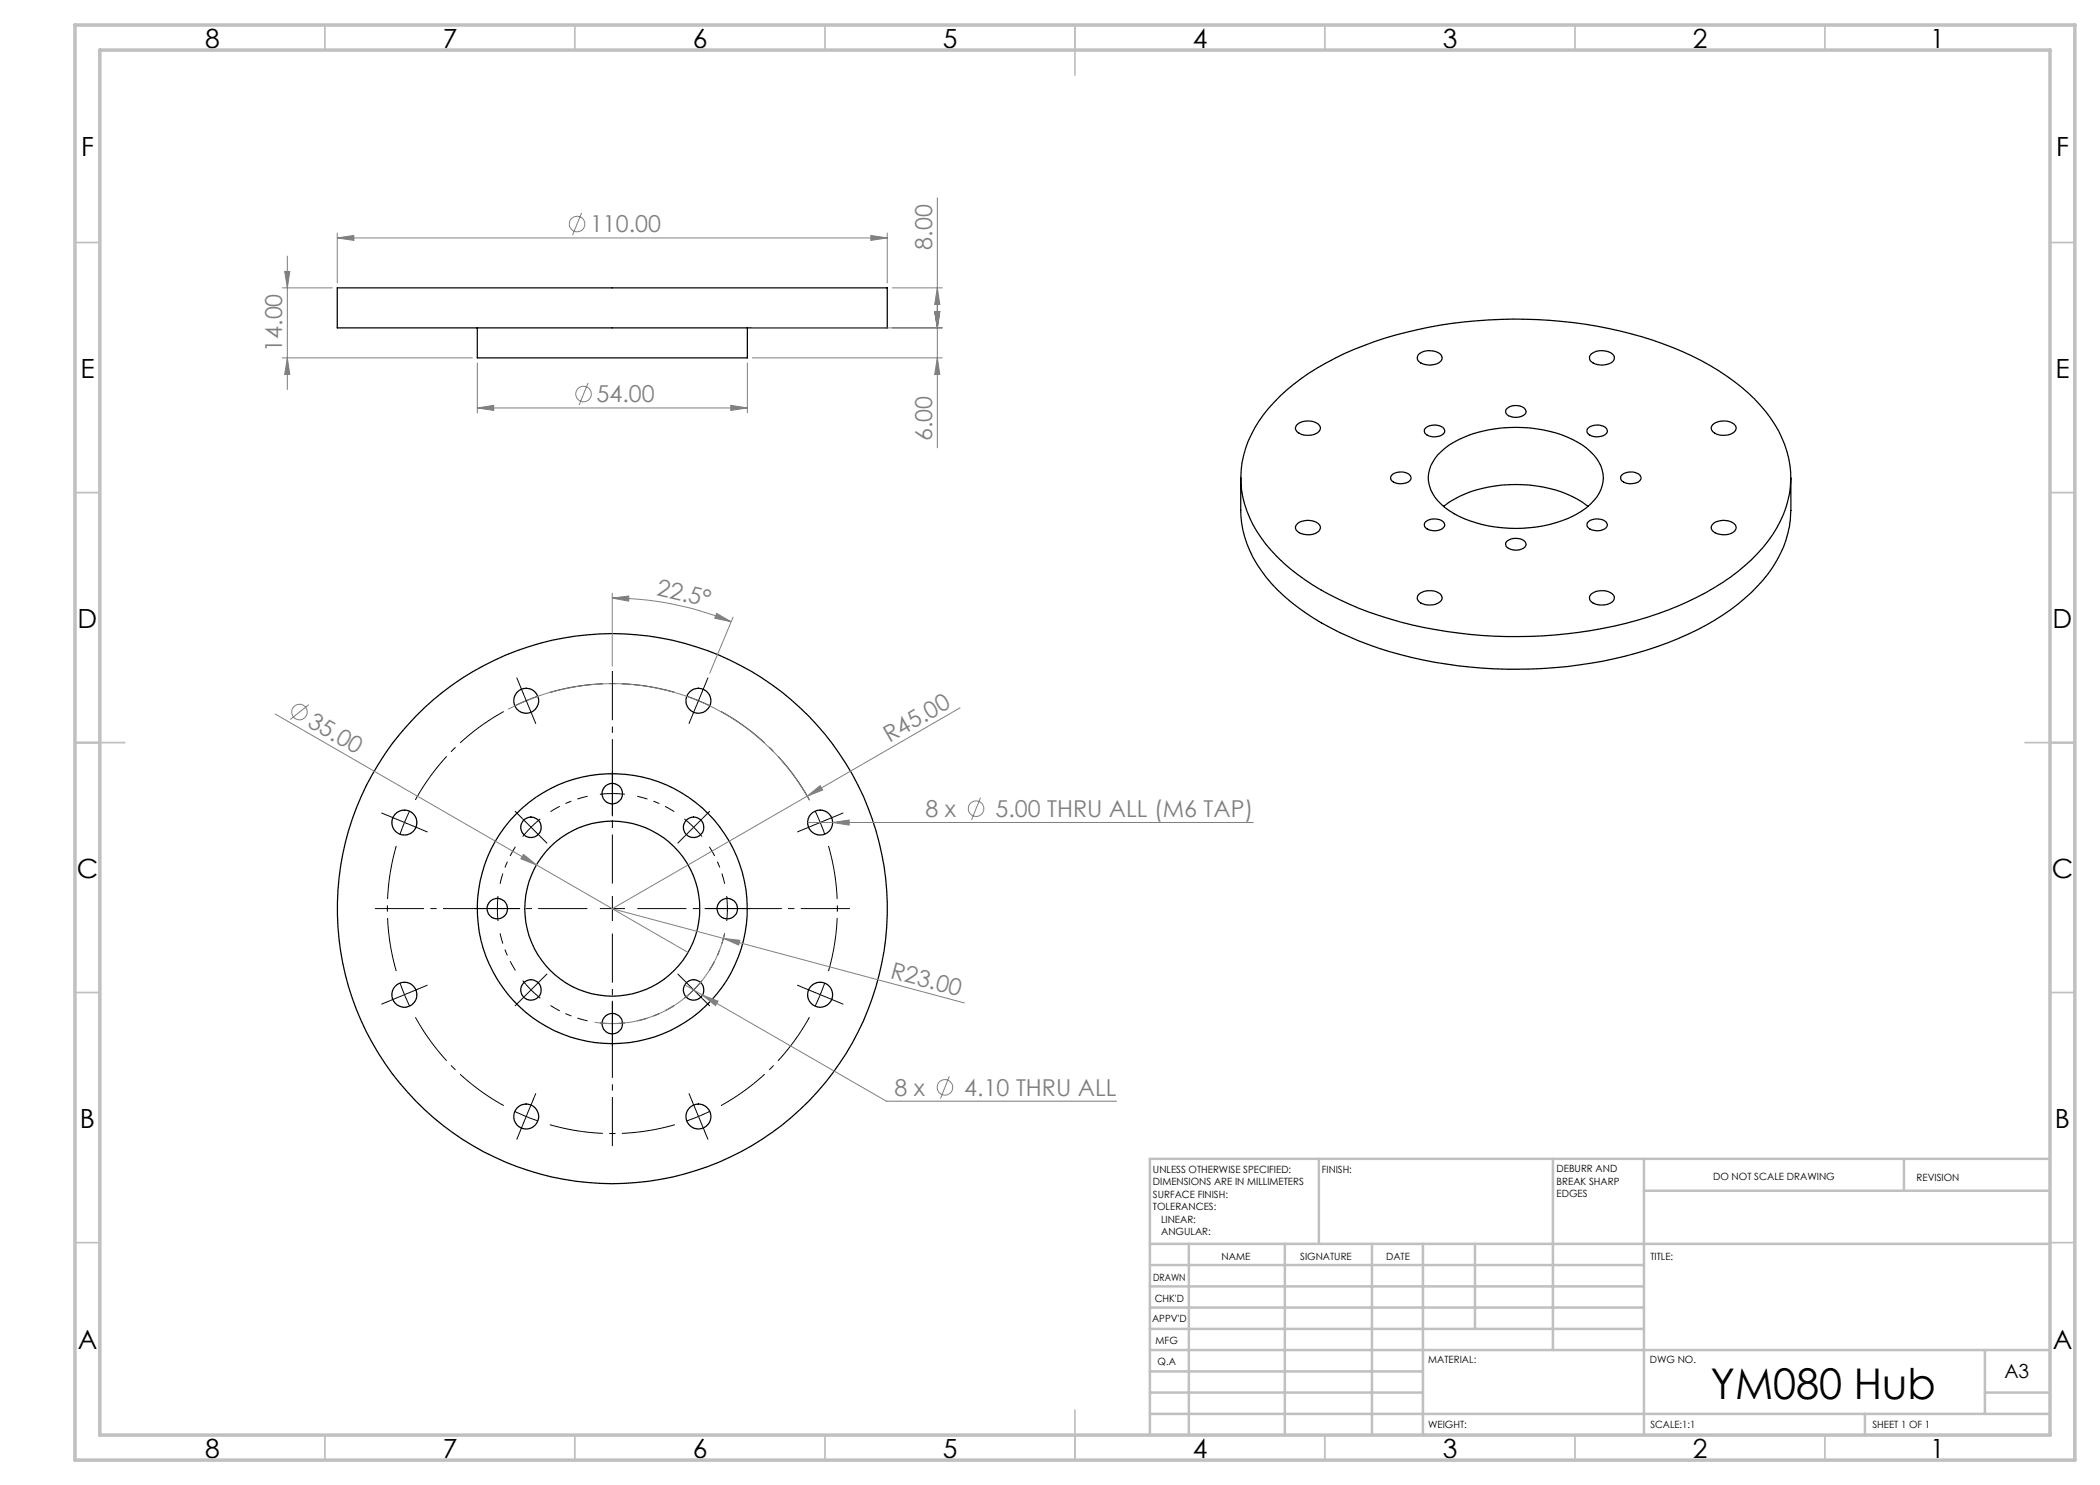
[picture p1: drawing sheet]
<svg xmlns="http://www.w3.org/2000/svg" width="420mm" height="297mm" viewBox="0 0 420 297" stroke-linecap="round" stroke-linejoin="round" font-family="sans-serif">
<g fill="none" stroke="#000" stroke-width=".25">
<path d="M67.5 57.6h109.9v8h-109.9zM95.5 65.6v6h54v-6M256 79.2a53.6 53.6 0 0 1 20.9-11.5 91 91 0 0 1 55.7 1.1 47.8 47.8 0 0 1 19.4 12.2 21.1 21.1 0 0 1 5.9 17.7 24.9 24.9 0 0 1-8.9 14.4 58.2 58.2 0 0 1-24 11.6 90.3 90.3 0 0 1-53.3-3.1 45.3 45.3 0 0 1-18.5-12.7 20 20 0 0 1-3.6-20.6 26.5 26.5 0 0 1 6.4-9.1zM283.7 70.9a3.5 3.5 0 0 1 4.6 .1 1.1 1.1 0 0 1-.8 1.7 3.7 3.7 0 0 1-3.9-.6 1.03 1.03 0 0 1 .1-1.2zM318.1 70.9a3.5 3.5 0 0 1 4.6 .1 1.25 1.25 0 0 1-1.2 1.8 3.4 3.4 0 0 1-3.5-.7 1.03 1.03 0 0 1 .1-1.2zM248.1 95.6v6.5a22.8 22.8 0 0 0 7.3 15.8 51.9 51.9 0 0 0 20.4 11.8 91.2 91.2 0 0 0 55.7-.4 48.2 48.2 0 0 0 21.1-13.3 21.5 21.5 0 0 0 5.6-13.9v-6.5M259.4 85a3.5 3.5 0 0 1 4.5 .1 1.13 1.13 0 0 1-.7 1.6 3.2 3.2 0 0 1-4.1-.8v-.4zM278.5 94.9a2.69 2.69 0 0 1 3.7 .4 1.17 1.17 0 0 1-1.3 1.4 2.22 2.22 0 0 1-2.8-1v-.3zM285.2 85.5a2.69 2.69 0 0 1 3.7 .4 1.17 1.17 0 0 1-1.2 1.4 2.22 2.22 0 0 1-2.8-1l.1-.5zM287.5 91a18.9 18.9 0 0 1 11.6-5.2 26.2 26.2 0 0 1 17.4 3.2 8.5 8.5 0 0 1 4.2 6.6 8.2 8.2 0 0 1-4.2 6.5 26.2 26.2 0 0 1-18.8 3.1 18.2 18.2 0 0 1-10.2-5 6.5 6.5 0 0 1 0-9.2zM301.5 81.6a2.69 2.69 0 0 1 3.7 .5 1.17 1.17 0 0 1-1.3 1.3h-1.4a1.31 1.31 0 0 1-1.4-1.3zM317.5 85.8a2.88 2.88 0 0 1 3.8-.1 .94 .94 0 0 1-.7 1.5 2.86 2.86 0 0 1-3.1-.6z"/>
<path d="M324.5 94.9a2.69 2.69 0 0 1 3.7 .4 1.17 1.17 0 0 1-1.3 1.4 2.22 2.22 0 0 1-2.8-1l.1-.6zM342.5 85a3.5 3.5 0 0 1 4.6 .1 1.13 1.13 0 0 1-.8 1.6 3.2 3.2 0 0 1-4-.8l-.1-.4zM259.6 104.6a3.6 3.6 0 0 1 4.3 .4 1.15 1.15 0 0 1-.7 1.6 3.7 3.7 0 0 1-3.9-.6 .98 .98 0 0 1 .3-1.4zM283.7 118.9a3.5 3.5 0 0 1 4.6 .2 1.08 1.08 0 0 1-.8 1.6 3.2 3.2 0 0 1-4-.9zM285.2 104.3a2.98 2.98 0 0 1 3.5 .2 .94 .94 0 0 1-.6 1.4 2.86 2.86 0 0 1-3.2-.6 .83 .83 0 0 1 .3-1zM288.7 101.3a23.6 23.6 0 0 1 15.8-4.4 22.1 22.1 0 0 1 13.1 4.4M301.5 108.2a2.98 2.98 0 0 1 3.5 .1 .94 .94 0 0 1-.7 1.5 2.86 2.86 0 0 1-3.1-.6 .83 .83 0 0 1 .3-1zM317.5 104.5a2.88 2.88 0 0 1 3.8 0 .94 .94 0 0 1-.7 1.4 2.86 2.86 0 0 1-3.1-.6zM318.1 118.9a3.5 3.5 0 0 1 4.6 .2 1.12 1.12 0 0 1-.8 1.6 3.5 3.5 0 0 1-3.9-.6 .97 .97 0 0 1 .1-1.2zM342.8 104.6a3.6 3.6 0 0 1 4.3 .4 1.15 1.15 0 0 1-.8 1.6 3.7 3.7 0 0 1-3.9-.6 .98 .98 0 0 1 .4-1.4z"/>
<circle cx="105.2" cy="140.1" r="2.49"/>
<circle cx="122.5" cy="158.7" r="2.06"/>
<circle cx="139.7" cy="140.1" r="2.5"/>
<circle cx="80.9" cy="164.5" r="2.5"/>
<circle cx="106.2" cy="165.5" r="2.06"/>
<circle cx="138.7" cy="165.5" r="2.06"/>
<circle cx="164" cy="164.5" r="2.5"/>
<circle cx="80.9" cy="199" r="2.5"/>
<circle cx="99.5" cy="181.7" r="2.06"/>
<circle cx="106.2" cy="198" r="2.06"/>
<circle cx="122.4" cy="181.7" r="17.5"/>
<circle cx="122.4" cy="181.7" r="27"/>
<circle cx="122.5" cy="181.7" r="55"/>
<circle cx="138.7" cy="198" r="2.06"/>
<circle cx="145.5" cy="181.7" r="2.06"/>
<circle cx="164" cy="199" r="2.5"/>
<circle cx="122.5" cy="204.7" r="2.06"/>
<circle cx="105.2" cy="223.3" r="2.49"/>
<circle cx="139.7" cy="223.3" r="2.5"/>
</g>
<g fill="none" stroke="#808080" stroke-width=".2">
<path d="M187.5 39.6v50M56.4 57.6h10.1M56.9 54.3h1.1l-.5 3.3zM57.5 51.2v26.7M67.5 47.6l3.3-.5v1zM67.5 46.6v10M67.5 47.6h109.9M116.3 42.6l-1.8 4.4M174.2 47.1l3.2 .5-3.2 .5zM177.4 46.6v10M178.5 57.6h10M187.5 57.6l.5 3.3h-1.1z"/>
<path d="M56.4 71.6h38.1M57.5 71.6l.5 3.3h-1.1zM95.5 72.6v10M117.6 76.6l-1.8 4.4M149.5 72.6v10M150.5 71.6h38M150.5 65.6h38M186.9 62.3h1.1l-.5 3.3zM187.5 71.6l.5 3.3h-1.1zM95.5 81.6l3.2-.5v1zM95.5 81.6h54M146.2 81.1l3.3 .5-3.3 .5z"/>
<path d="M122.4 119.6l3.4-.4-.1 1zM122.4 119.6a62.9 62.9 0 0 1 23.8 4.8M122.4 118.6v14.6M143.3 122.7l2.9 1.7-3.3-.8zM146.6 123.4l-4.6 11.2M55 142.8l82.6 47.7M61.8 140.9l-3.8 3M101.6 141.8a45 45 0 0 1 60.3 18.3M161.4 159.2l2.6-2.1 .5 .9zM161.4 159.2l-39 22.5 22.3 6M192 141.6l-30.6 17.6M196.1 159.5l-1.8 4.5"/>
<path d="M104.7 170.9l2.6 2.1-3.1-1.2zM161.5 164.5h89.1M166.5 164.5l3.3-.5v1zM136.9 197l3.6 2M140.5 199l3.1 1.2-.5 .9zM140.5 199l36.8 21.2h46M144.7 187.7l3.3 .4-.3 .9zM144.7 187.7l48.2 12.9M144.9 186.7a23.1 23.1 0 0 1-26 17.8M189.9 215.3l-1.8 4.4"/>
<circle cx="115.4" cy="44.8" r="1.56"/>
<circle cx="116.7" cy="78.8" r="1.55"/>
<circle cx="59.9" cy="142.4" r="1.56"/>
<circle cx="195.2" cy="161.7" r="1.55"/>
<circle cx="189" cy="217.5" r="1.55"/>
</g>
<g fill="none" stroke="#000" stroke-width=".2" stroke-dasharray="15.2 1.3 1.3 1.3" stroke-linecap="butt">
<path d="M104.3 137.8l-1-2.3M140.7 137.8l.9-2.3M105.3 140.1l-2.3 1.1M105.3 140.1l2.3-.9M105.3 140.1l-1-2.3M105.3 140.1l.9 2.3M106.2 142.4l1 2.4M122.5 158.7l-2.5 .1M122.5 158.7l2.5 .1M122.5 158.7v-2.5M122.5 158.7v2.5M122.5 156.2v-2"/>
<path d="M138.7 142.4l-.9 2.4M139.7 140.1l-2.3-.9M139.7 140.1l2.3 1.1M139.7 140.1l1-2.3M139.7 140.1l-1 2.3M78.6 163.5l-2.3-.9M80.9 164.5l-.9 2.3M80.9 164.5l1-2.3M80.9 164.5l-2.3-1M80.9 164.5l2.3 .9M83.2 165.4l2.3 1M104.4 163.7l-1.4-1.5"/>
<path d="M106.2 165.5l-1.7 1.8M106.2 165.5l1.9-1.7M106.2 165.5l-1.8-1.8M106.2 165.5l1.8 1.7M108 167.2l1.4 1.5M122.5 161.2v2.1M137 167.2l-1.5 1.5M138.7 165.5l-1.8-1.7M138.7 165.5l1.7 1.8M138.7 165.5l1.8-1.8M138.7 165.5l-1.7 1.7M140.5 163.7l1.5-1.5"/>
<path d="M161.7 165.4l-2.3 1M164 164.5l-1-2.3M164 164.5l.9 2.3M164 164.5l2.4-1M164 164.5l-2.3 .9M166.4 163.5l2.3-.9M78.6 199.9l-2.3 .9M80.9 198.9l1 2.3M80.9 198.9l-.9-2.3M80.9 198.9l-2.3 1M80.9 198.9l2.3-.9M83.2 198l2.3-1"/>
<path d="M97 181.7h-2.1M99.5 181.7l.1 2.5M99.5 181.7l.1-2.5M99.5 181.7h-2.5M99.5 181.7h2.5M102 181.7h2M104.4 199.7l-1.4 1.5M106.2 198l1.9 1.6M106.2 198l-1.7-1.9M106.2 198l-1.8 1.7M106.2 198l1.8-1.8M108 196.2l1.4-1.4"/>
<path d="M122.5 181.7v-2.5M122.5 181.7h-2.5M122.5 181.7v2.5M122.5 181.7h2.5M137 196.2l-1.5-1.4M138.7 198l1.7-1.9M138.7 198l-1.8 1.6M138.7 198l1.8 1.7M138.7 198l-1.7-1.8M140.5 199.7l1.5 1.5M143 181.7h-2.1M145.5 181.7l-.2-2.5"/>
<path d="M145.5 181.7l-.2 2.5M145.5 181.7h2.5M145.5 181.7h-2.5M148 181.7h2M161.7 198l-2.3-1M164 198.9l.9-2.3M164 198.9l-1 2.3M164 198.9l2.4 1M164 198.9l-2.3-.9M166.4 199.9l2.3 .9M122.5 204.7l2.5-.1M122.5 204.7l-2.5-.1"/>
<path d="M122.5 204.7v2.5M122.5 204.7v-2.5M122.5 207.2v2.1M122.5 202.2v-2M104.3 225.6l-1 2.3M106.2 221l1-2.3M138.7 221l-.9-2.3M139.7 223.3l2.3-1M139.7 223.3l-2.3 .9M139.7 223.3l1 2.3M139.7 223.3l-1-2.3M140.7 225.6l.9 2.3"/>
</g>
<path d="M135 138.5a45 45 0 0 0-25 0M100.7 142.3a45 45 0 0 0-17.6 17.7M161.9 160a45 45 0 0 0-17.7-17.7M79.2 169.2a45 45 0 0 0 0 25M165.7 194.2a45 45 0 0 0 0-25M83.1 203.4a45 45 0 0 0 17.6 17.7M110 224.9a45 45 0 0 0 25 0M144.2 221.1a45 45 0 0 0 17.7-17.7" fill="none" stroke="#000" stroke-width=".2" stroke-dasharray="15.2 1.3 1.3 1.3" stroke-dashoffset="4.5" stroke-linecap="butt"/>
<path d="M117.5 159.3a23 23 0 0 0-7.4 3M103.1 169.3a23 23 0 0 0-3.1 7.5M134.8 162.3a23 23 0 0 0-7.4-3M144.9 176.8a23 23 0 0 0-3-7.5M100 186.7a23 23 0 0 0 3.1 7.4M141.9 194.1a23 23 0 0 0 3-7.4M110.1 201.1a23 23 0 0 0 7.4 3.1M127.4 204.2a23 23 0 0 0 7.4-3.1" fill="none" stroke="#000" stroke-width=".2" stroke-dasharray="15.2 1.3 1.3 1.3" stroke-dashoffset="13.1" stroke-linecap="butt"/>
<path d="M102.9 222.3l2.3 1M105.2 223.3l2.4 .9M105.2 223.3l-.9 2.3M106.2 221l-1 2.3" fill="none" stroke="#000" stroke-width=".2"/>
<path d="M122.5 176.7v-42.5M117.5 181.7h-42.5M122.5 186.7v42.5M127.5 181.7h42.5" fill="none" stroke="#000" stroke-width=".2" stroke-dasharray="15.2 1.3 1.3 1.3" stroke-dashoffset="5.4" stroke-linecap="butt"/>
<g fill="none" stroke="#c0c0c0" stroke-width=".35">
<path d="M65 5v5M115 5v5M165 5v5M215 5v10M265 5v5M315 5v5M365 5v5M15 48.5h5M410 48.5h5M15 98.5h5M410 98.5h5M15 148.5h10"/>
<path d="M405 148.5h10M15 198.5h5M410 198.5h5M15 248.5h5M410 248.5h5M65 287v5M115 287v5M165 287v5M215 282v10M265 287v5M315 287v5M365 287v5"/>
</g>
<g fill="none" stroke="#c0c0c0" stroke-width=".5">
<path d="M263.8 231.8v17M310.6 231.8v38.2M328.8 231.8v55.2M328.8 238.2h81.2M380.8 231.8v6.4M410 231.8h-180v55.2M230 248.8h180M230 257.3h98.8M230 253h98.8M237.8 248.8v38.2M257 248.8v38.2M274.4 248.8v38.2"/>
<path d="M284.6 248.8v38.2M295 248.8v17M230 265.8h98.8M230 261.5h98.8M230 278.5h54.6M230 274.3h54.6M230 270h180M397 278.5h13M397 270v12.8M230 282.8h180M373 282.8v4.2"/>
</g>
<path d="M15 5h400v287h-400zM20 10h390v277h-390z" fill="none" stroke="#c0c0c0" stroke-width=".7"/>
<g fill="#808080">
<path d="M104.7 170.9l2.6 2.1-3.1-1.2z"/>
<path d="M161.4 159.2l2.6-2.1 .5 .9z"/>
<path d="M144.7 187.7l3.3 .4-.3 .9z"/>
<path d="M143.3 122.7l2.9 1.7-3.3-.8zM122.4 119.6l3.4-.4-.1 1z"/>
<path d="M174.2 47.1l3.2 .5-3.2 .5zM67.5 47.6l3.3-.5v1zM146.2 81.1l3.3 .5-3.3 .5zM95.5 81.6l3.2-.5v1z"/>
<path d="M166.5 164.5l3.3 .5v-1zM140.5 199l2.6 2.1 .5-.9z"/>
<path d="M57.5 71.6l.5 3.3h-1.1zM56.9 54.3h1.1l-.5 3.3zM186.9 62.3h1.1l-.5 3.3zM187.5 57.6l.5 3.3h-1.1zM187.5 71.6l.5 3.3h-1.1zM186.9 62.3h1.1l-.5 3.3z"/>
</g>
<text font-size="8.5" x="342.1" y="279.7">YM080 Hub</text>
<g font-size="5.3">
<text x="41" y="9.5">8</text>
<text x="88.5" y="9.5">7</text>
<text x="138.5" y="9.5">6</text>
<text x="188.5" y="9.5">5</text>
<text x="238.5" y="9.5">4</text>
<text x="288.5" y="9.5">3</text>
<text x="338.5" y="9.5">2</text>
<text x="386" y="9.5">1</text>
<text x="16.2" y="31.2">F</text>
<text x="411.2" y="31.2">F</text>
<text x="16.1" y="75.5">E</text>
<text x="411.1" y="75.5">E</text>
<text x="15.5" y="125.5">D</text>
<text x="410.5" y="125.5">D</text>
<text x="15.4" y="175.5">C</text>
<text x="410.4" y="175.5">C</text>
<text x="16" y="225.5">B</text>
<text x="411" y="225.5">B</text>
<text x="15.5" y="269.7">A</text>
<text x="410.5" y="269.7">A</text>
<text x="41" y="291.5">8</text>
<text x="88.5" y="291.5">7</text>
<text x="138.5" y="291.5">6</text>
<text x="188.5" y="291.5">5</text>
<text x="238.5" y="291.5">4</text>
<text x="288.5" y="291.5">3</text>
<text x="338.5" y="291.5">2</text>
<text x="386" y="291.5">1</text>
</g>
<g font-size="4.7" fill="#808080">
<text x="118" y="46.5">110.00</text>
<text x="186.5" y="49.9" transform="rotate(-90 186.5 49.9)">8.00</text>
<text x="56.5" y="70.4" transform="rotate(-90 56.5 70.4)">14.00</text>
<text x="119.3" y="80.5">54.00</text>
<text x="186.5" y="88.3" transform="rotate(-90 186.5 88.3)">6.00</text>
<text x="131.2" y="119" transform="rotate(13 131.2 119)">22.5°</text>
<text x="61.3" y="145.2" transform="rotate(30 61.3 145.2)">35.00</text>
<text x="177.9" y="148.6" transform="rotate(-30 177.9 148.6)">R45.00</text>
<text x="185.1" y="163.4">8 x</text>
<text x="199.1" y="163.4">5.00 THRU ALL (M6 TAP)</text>
<text x="177.9" y="195.5" transform="rotate(15 177.9 195.5)">R23.00</text>
<text x="178.9" y="219.2">8 x</text>
<text x="192.9" y="219.2">4.10 THRU ALL</text>
</g>
<text font-size="3.9" x="400.9" y="275.5">A3</text>
<g font-size="2">
<text x="230.6" y="234.6">UNLESS OTHERWISE SPECIFIED:</text>
<text x="230.6" y="237.1">DIMENSIONS ARE IN MILLIMETERS</text>
<text x="230.6" y="239.6">SURFACE FINISH:</text>
<text x="264.4" y="234.6">FINISH:</text>
<text x="311.3" y="234.5">DEBURR AND</text>
<text x="311.3" y="237">BREAK SHARP</text>
<text x="311.3" y="239.5">EDGES</text>
<text x="342.6" y="236">DO NOT SCALE DRAWING</text>
<text x="383.3" y="236.2">REVISION</text>
<text x="230.6" y="242.1">TOLERANCES:</text>
<text x="232.2" y="244.6">LINEAR:</text>
<text x="232.2" y="247.1">ANGULAR:</text>
<text x="244.3" y="252">NAME</text>
<text x="260" y="251.9">SIGNATURE</text>
<text x="277.2" y="251.9">DATE</text>
<text x="330.1" y="251.9">TITLE:</text>
<text x="230.6" y="256.1">DRAWN</text>
<text x="230.9" y="260.3">CHK'D</text>
<text x="230.4" y="264.4">APPV'D</text>
<text x="231.1" y="268.8">MFG</text>
<text x="231.5" y="273">Q.A</text>
<text x="285.6" y="272.5">MATERIAL:</text>
<text x="330" y="272.5">DWG NO.</text>
<text x="285.6" y="285.5">WEIGHT:</text>
<text x="330.1" y="285.6">SCALE:1:1</text>
<text x="374.5" y="285.6">SHEET 1 OF 1</text>
</g>
</svg>
